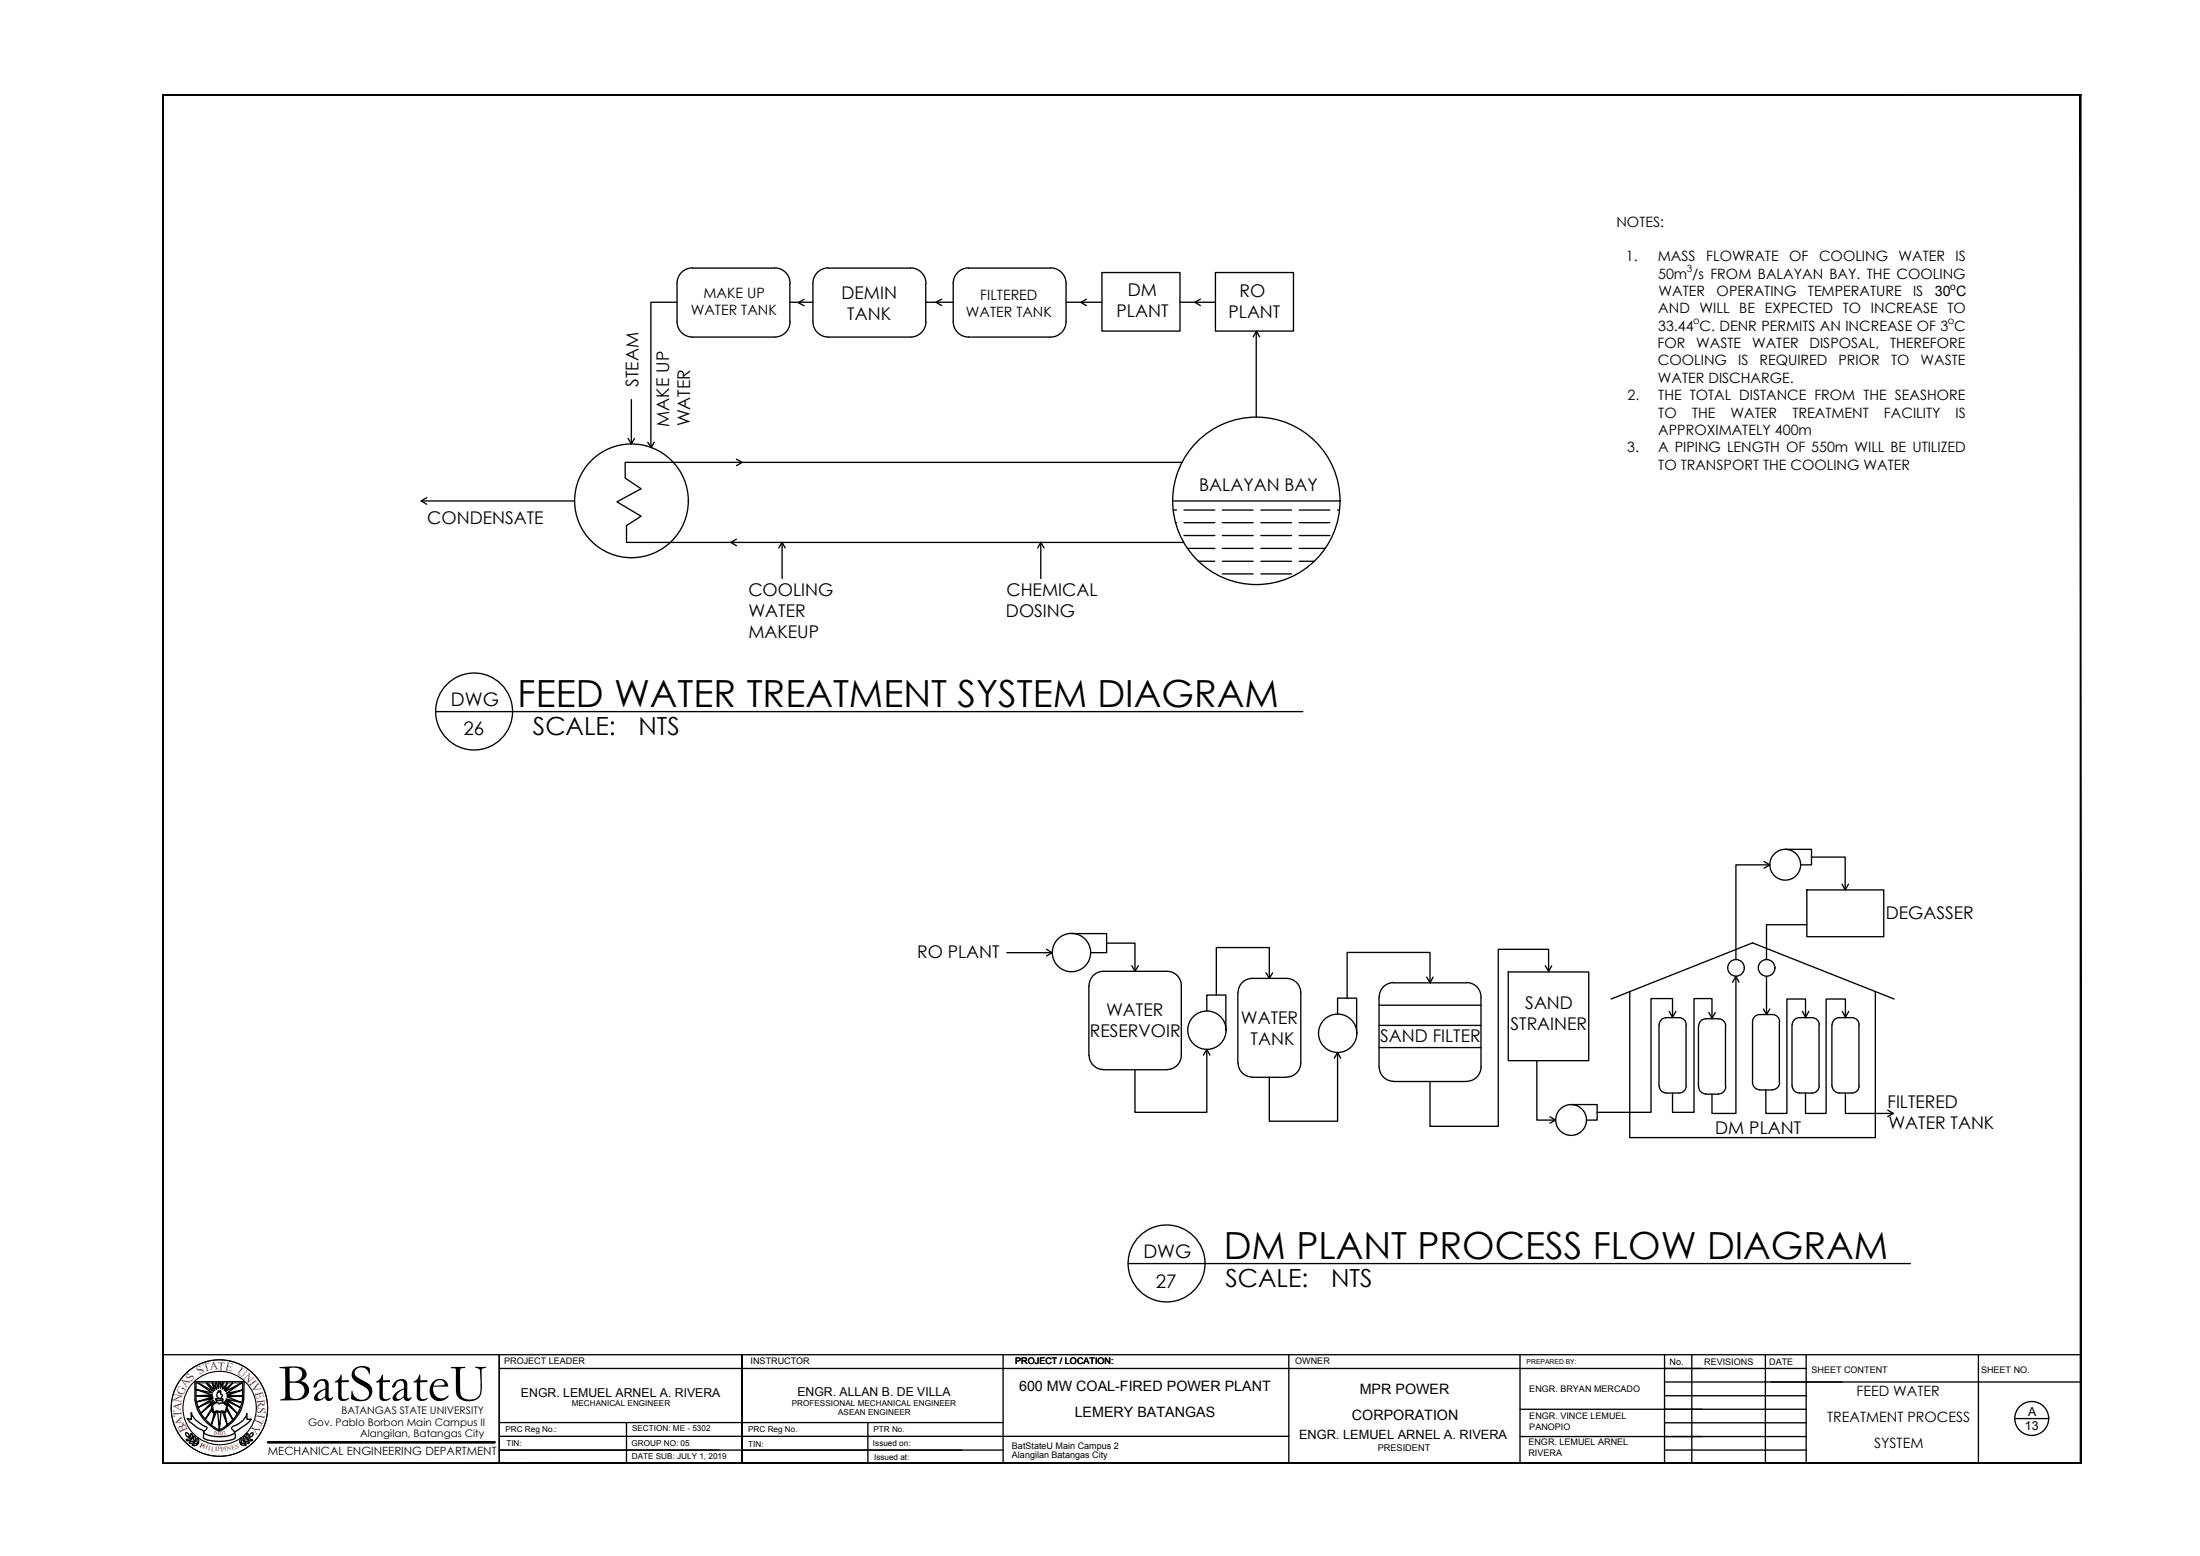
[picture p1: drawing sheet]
<svg xmlns="http://www.w3.org/2000/svg" width="420mm" height="297mm" viewBox="0 0 420 297" stroke-linecap="round" stroke-linejoin="round" font-family="sans-serif">
<!-- layer: WALL -->
<path d="M31 279.4h366.4l-.1-.2zM31.2 279.2h366.1l-366.3 .2zM31 18v261.4l.2-.2zM31 18l.2 .2v261zM31 18l.2 .2 366.2-.2zM31.2 18.2l366.2-.2-.1 .2zM397.4 18l-.1 .2 .1 261.2zM397.3 18.2l.1 261.2-.1-.2z" fill="#000" stroke="#000" stroke-width=".19"/>
<!-- layer: SHEET -->
<g fill="none" stroke="#000" stroke-width=".25">
<path d="M31 258.6h366.4M95.3 258.6v20.8M191.6 258.6v20.8M246.1 258.6v20.8M290.3 258.6v20.8M317.9 258.6v20.8M323.1 258.6v20.8M337.2 258.6v20.8M344.9 258.6v20.8M377.8 258.6v20.8M95.3 261.2h249.6M95.3 276.8h96.3"/>
<path d="M95.3 274.2h150.8M95.3 271.6h96.3M141.7 279.4v-20.8v20.8M165.7 271.6v7.8M290.3 274.2h54.6M290.3 269h54.6M317.9 266.4h27M317.9 263.8h79.5M317.9 276.8h27M317.9 271.6h27M384.7 270.8h6.5"/>
<circle cx="388" cy="270.8" r="3.2"/>
</g>
<!-- layer: 0 -->
<g fill="none" stroke="#000" stroke-width=".25">
<path d="M36.1 274.3h.1v-.1a.61 .61 0 0 0-.7-.7l-.1 .3a.74 .74 0 0 0 .7 .6M36.1 275.3l.7-.2 .3 .2-.2 .2a.52 .52 0 0 1-.8-.1zM36.5 269.8v1.2l-.7-.2M36.6 269.7a3.8 3.8 0 0 0 2 2.3l.9 .5a.65 .65 0 0 1-.5 .7l-.1 .3a6.3 6.3 0 0 0 5.9 .1v-.3l-.5-.5v-.4a4.6 4.6 0 0 0 2.8-2.4v-.2l.1 1.1 .7 .1a12.5 12.5 0 0 1-3.1 2.4l.2 .7a.64 .64 0 0 1-.7 .7l-1 .2a7 7 0 0 1-4.4-.5l-.1-.2a1 1 0 0 0 .1-1.1 1 1 0 0 0-1-.5l-1.6-1.3-.6-.6h.2M36.6 274.8l-.5 .2h-.4l-.1-.1a.79 .79 0 0 1 .9-.1M36.6 269.7h-.1M36.7 274.6a.72 .72 0 0 1-.2-1 .63 .63 0 0 1 .2 1.1M37.2 263.7v3.6a7.8 7.8 0 0 0 4.7 5.9 7.8 7.8 0 0 0 4.6-5.9l.1-3.6M37.2 275.1a.58 .58 0 0 0-.2-.9v.6l.3 .3M37.4 264a8.8 8.8 0 0 0 1 5.9 7.7 7.7 0 0 0 3.7 3.1M37.7 275.7a.54 .54 0 0 1-.4 .3 .54 .54 0 0 1-.5-.2l.6-.3 .3 .3M37.9 275.5v-.2a.52 .52 0 0 0-.2-.7 .75 .75 0 0 0 .2 .9"/>
<path d="M40.4 268.8l-1.2 2.1 1.3-1.7M40.6 268.2l.5-.4a.6 .6 0 0 1 .8 .2 .91 .91 0 0 1 1.3 .2h.1v.1l-.3 1.3a1.37 1.37 0 0 0-1.3-.1l-.4-.2-.3 .3-.2-.1zM41.2 267v.3a1.4 1.4 0 0 0 1.4 0v-.3h-1.4M41.3 269.5l-.9 2.5 .6-2.3M41.3 267.6v.2l-1 .2 .4 1.6a.41 .41 0 0 0 .6-.1l.7 .1a.78 .78 0 0 1 .9 .1h.2l.4-1.5-.1-.2-.2 .1-.7-.4M41.3 267.3v.4M41.7 265.5l.3 .3 .1-.4v.6l.3 .2 .1 .2-.2 .3a.58 .58 0 0 1-.8 0 .58 .58 0 0 1 .2-.9zM41.8 271.6h.2M41.8 271.7h.2M41.8 272h.2M41.8 271.9h.2M42.2 269.5l-.3 3.5-.3-3.4"/>
<path d="M42.5 267.3v.5M42.5 269.6l.9 2.4-.5-2.3M42.8 267.5l2.6 2.4-2.3-2.6 2.8 1.4-2.7-1.6 3 .7-2.8-1.1 2.9-.2-3-.1 3-1.1-3.1 .7 3-2-3.1 1.6 1.4-1.6-1.7 1.4 .6-1.4-.9 1.2 .1-1.2h-.1l-.4 1v-1h-.3l-.1 1-.3-1-.3 .1 .3 1.1-.8-1.2h-.1l.5 1.4-1.4-1.4-.2 .1 1.4 1.5-3-1.6 2.8 1.9-3.3-.7 3.3 1.1-3.1 .1 3.2 .3-3.2 .9 3.2-.6-2.9 1.7 3-1.4-2.4 2.5 2.6-2.2M43.4 268.7l1.1 2.3-1.3-2M45.9 275.5a.79 .79 0 0 0 .2-1l-.3 .5 .1 .5M46 275.6l.5 .3h.4l.1-.1a.79 .79 0 0 0-1-.1M46.3 264a8.8 8.8 0 0 1-.9 5.9 8.3 8.3 0 0 1-3.7 3.1M46.5 275.1a.83 .83 0 0 0 .3-1l-.3 .4v.6M46.7 275.2h.7l.2 .2a.63 .63 0 0 1-1-.1zM47.2 273.7l.1-.1a.72 .72 0 0 1-.2 1l-.1-.5zM47.2 274.8l.2 .2a.63 .63 0 0 0 .8 0 .79 .79 0 0 0-1-.2M47.7 274.3l-.1-.1a.61 .61 0 0 1 .7-.7l.1 .3a.74 .74 0 0 1-.8 .6"/>
</g>
<!-- layer: stair -->
<g fill="none" stroke="#000" stroke-width=".19">
<path d="M37.2 263.7h9.4M37.4 264h8.9"/>
<circle cx="41.9" cy="268.8" r="9.2"/>
</g>
<g fill="none" stroke="#000" stroke-width=".21">
<circle cx="41.9" cy="268.8" r="9.2"/>
<circle cx="41.9" cy="268.8" r="7"/>
</g>
<!-- layer: texts -->
<path d="M51.2 275.3h43.3" fill="none" stroke="#000" stroke-width=".51"/>
<!-- layer: .1 -->
<path d="M141.7 258.6v20.8M119.6 271.6v7.8" fill="none" stroke="#000" stroke-width=".25"/>
<!-- layer: MAIN LINE -->
<g fill="none" stroke="#000" stroke-width=".25">
<path d="M129.3 57.7h-5v27.7M132.2 51.2h15.7M132.2 51.1a2.94 2.94 0 0 0-2.9 3v7.3M147.9 51.1a2.94 2.94 0 0 1 3 3M150.8 54.1v7.3M150.8 57.7h4.5M153.6 57.2l-1.1 .6 1.1 .6M158.2 51.2h15.7M158.2 51.1a2.94 2.94 0 0 0-2.9 3v7.3M173.9 51.1a2.94 2.94 0 0 1 2.9 3M176.8 54.1v7.3M176.8 57.7h5.2"/>
<path d="M179.8 57.1l-1.1 .6 1.1 .6M185 51.2h15.6M185 51.1a2.94 2.94 0 0 0-3 3v7.3M200.7 51.1a2.94 2.94 0 0 1 2.9 3v7.3M203.6 57.7h6.9M207.5 57.1l-1.1 .6 1.1 .6M210.5 52h14.9v11.2h-14.9zM225.4 57.7h6.7M229.2 57.1l-1 .6 1 .6M232.1 52h14.9v11.2h-14.9zM120.6 76.3v8.5M129.3 61.4a2.94 2.94 0 0 0 2.9 2.9"/>
<path d="M132.2 64.3h15.7M150.9 61.4a2.94 2.94 0 0 1-3 2.9M155.3 61.4a2.94 2.94 0 0 0 2.9 2.9h15.7a2.94 2.94 0 0 0 2.9-2.9M182 61.4a2.94 2.94 0 0 0 3 2.9M185 64.3h15.6M203.6 61.4a2.94 2.94 0 0 1-2.9 2.9M239.3 64.3l.7-1.1 .6 1.1M239.9 63.2v16.4M80.4 95.6h29.3M81.5 95l-1.1 .6 1.1 .7M119.9 83.7l.7 1.1 .6-1.1M123.7 84.4l.6 1.1 .6-1.1"/>
<path d="M140.6 87.7l1.1 .6-1.1 .6M224 95.6h31.9M224 97.4h.7M224.5 99.8h.2M225.7 88.3h-106.3v3l3 2-4.6 2.5 4.6 2.8-2.8 1.7v3.2h106.5M226.1 97.4h5.9M226.1 99.8h5.9M233.4 97.4h5.9M233.4 99.8h5.9M240.8 97.4h5.8M240.8 99.8h5.8M248.1 97.4h5.9"/>
<path d="M248.1 99.8h5.9M255.5 97.4h.3M140.6 102.9l-1 .6 1 .7M148.7 104.6l.7-1.1 .6 1.1M149.4 103.5v6.9M198.2 104.6l.6-1.1 .6 1.1M198.8 103.5v6.9M226.1 102.2h5.9M226.8 104.7h5.2M228.8 107.1h3.2M233.4 102.2h5.9M233.4 104.7h5.9"/>
<path d="M233.4 107.1h5.9M233.4 109.6h5.9M240.8 102.2h5.8M240.8 104.7h5.8M240.8 107.1h5.8M240.8 109.6h5.8M248.1 102.2h5.9M248.1 104.7h5M248.1 107.1h2.9M83.2 135.8h165.6M204.6 178.2h6.7v3.7h-3M336.9 164.5l1.1 .6-1.1 .6"/>
<path d="M338 165.1h-6.5v18.1M340.9 162.1h5.1v3h-2.1M345.1 169.9h14.7v8.9h-14.7zM345.1 176.5h-7.7v6.7M346 163.6h6.4v6.3M351.8 168.8l.6 1.1 .6-1.1M192.3 181.9h8.6M199.9 181.2l1 .7-1 .6M210.7 185.4h12.2a2.73 2.73 0 0 1 2.7 2.8v13.3M210.7 185.4a2.73 2.73 0 0 0-2.7 2.8v13.3M211.3 180h5.5v5.4M216.2 184.4l.6 1 .6-1"/>
<path d="M230.5 193v-3.1h3.6v6.8M236.4 189.5v13.4M236.4 189.5a2.73 2.73 0 0 1 2.8-2.7h6.5a2.73 2.73 0 0 1 2.7 2.7M241.8 185.7l.6 1.1 .6-1.1M242.4 186.8v-5.9h-10.1v9M248.4 189.5v13.4M255.5 193.6v-3.1h3.6v6.8M263.4 190.3v13.4M263.4 191.9h19.4M263.4 195.7h19.4M263.4 200h19.4M266.1 187.6h14"/>
<path d="M266.1 187.6a2.73 2.73 0 0 0-2.7 2.7M272.5 186.5l.6 1.1 .6-1.1M273.1 187.6v-5.8h-15.8v8.7M280.1 187.6a2.73 2.73 0 0 1 2.7 2.7v13.4M288.1 185.5h15.3v17h-15.3zM295.1 184.4l.7 1 .5-1M295.8 185.5v-4.3h-9.7v33.8h-13v-8.5M307.7 190.7l27-10.7 27.1 10.7M311.2 189.3v27.9h47v-27.9M316.8 195.7v11.6M318.2 194.3h2.5a1.38 1.38 0 0 1 1.3 1.3M318.3 194.3a1.38 1.38 0 0 0-1.4 1.3"/>
<path d="M318.8 193.1l.6 1.1 .7-1.1M319.4 194.3v-3.7h-4.1v21.7h-10.3M322 195.7v11.6M324.4 195.9v11.6M325.8 194.5h2.4a1.38 1.38 0 0 1 1.4 1.4M325.8 194.5a1.38 1.38 0 0 0-1.4 1.4M326.4 193.3l.6 1.1 .6-1.1M327 194.5v-3.9h-3.5v21.7h-4.1v-3.6M329.5 195.9v11.6M330.9 187.5l.6-1.1 .6 1.1M331.5 186.4v26.2h-4.5v-3.7M334.7 195.1v11.6"/>
<path d="M336.8 192.6l.6 1.1 .6-1.1M337.4 186.4v7.3M338.5 193.7h-2.4a1.38 1.38 0 0 0-1.4 1.4M338.5 193.7a1.38 1.38 0 0 1 1.4 1.4M339.8 195.1v11.6M342.2 195.7v11.6M343.6 194.3h2.5a1.38 1.38 0 0 1 1.3 1.3M343.7 194.3a1.38 1.38 0 0 0-1.4 1.3M344.2 193.1l.6 1.1 .7-1.1M344.8 194.3v-3.6h-3.5v21.9h-4.1v-4.5M347.4 195.7v11.6M351.8 193.1l.6 1.1 .7-1.1"/>
<path d="M352.4 194.3v-3.6h-3.6v21.9h-4v-3.9M353.7 194.3h-2.4a1.38 1.38 0 0 0-1.4 1.3v11.7M353.7 194.3a1.38 1.38 0 0 1 1.4 1.3M355 195.7v11.6M208 201.4a2.73 2.73 0 0 0 2.7 2.8M210.7 204.2h12.2M225.6 201.4a2.73 2.73 0 0 1-2.7 2.8M229.8 201.4l.7-1.1 .6 1.1M230.5 200.3v12h-13.7v-8.1M236.4 202.9a2.73 2.73 0 0 0 2.8 2.7M239.2 205.7h6.5M248.4 202.9a2.73 2.73 0 0 1-2.7 2.7"/>
<path d="M254.8 202l.7-1.1 .5 1.1M255.5 200.9v13.1h-13.1v-8.3M263.4 203.7a2.73 2.73 0 0 0 2.7 2.7M266.1 206.5h14M282.8 203.7a2.73 2.73 0 0 1-2.7 2.7M293.5 202.5v11.3h3.6M296 213.2l1.1 .6-1.1 .6M300 210.9h5v2.9h-2M316.9 207.3a1.38 1.38 0 0 0 1.4 1.4M322 207.3a1.38 1.38 0 0 1-1.3 1.4h-2.5M324.4 207.5a1.38 1.38 0 0 0 1.4 1.3M325.8 208.9h2.4"/>
<path d="M329.6 207.5a1.38 1.38 0 0 1-1.4 1.3M334.7 206.7a1.38 1.38 0 0 0 1.4 1.3M336.1 208.1h2.4M339.9 206.7a1.38 1.38 0 0 1-1.4 1.3M342.3 207.3a1.38 1.38 0 0 0 1.4 1.4M347.4 207.3a1.38 1.38 0 0 1-1.3 1.4h-2.5M349.9 207.3a1.38 1.38 0 0 0 1.4 1.4h2.4M352.4 208.7v3.9h9.2M355.1 207.3a1.38 1.38 0 0 1-1.4 1.4M360.5 211.9l1.1 .7-1.1 .5M215.4 241.2h149.4"/>
<circle cx="120.6" cy="95.6" r="10.9"/>
<circle cx="239.9" cy="95.6" r="16"/>
<circle cx="90.5" cy="135.8" r="7.3"/>
<circle cx="340.9" cy="165.1" r="2.94"/>
<circle cx="204.6" cy="181.8" r="3.7"/>
<circle cx="230.5" cy="196.7" r="3.7"/>
<circle cx="255.5" cy="197.3" r="3.7"/>
<circle cx="331.5" cy="184.8" r="1.59"/>
<circle cx="337.4" cy="184.8" r="1.59"/>
<circle cx="300.1" cy="213.8" r="2.94"/>
<circle cx="222.8" cy="241.2" r="7.3"/>
</g>
<text font-size="10.2" x="53.2" y="267.3">BatStateU</text>
<g font-size="7.1">
<text x="98.9" y="135">FEED WATER TREATMENT SYSTEM DIAGRAM</text>
<text x="233.7" y="240.4">DM PLANT PROCESS FLOW DIAGRAM</text>
</g>
<g font-size="4.8">
<text x="101.8" y="140.4">SCALE:</text>
<text x="121.9" y="140.4">NTS</text>
<text x="234" y="245.7">SCALE:</text>
<text x="254.2" y="245.7">NTS</text>
</g>
<g font-size="3.6">
<text x="86.1" y="134.8">DWG</text>
<text x="88.5" y="140.4">26</text>
<text x="218.4" y="240.2">DWG</text>
<text x="220.7" y="245.8">27</text>
</g>
<g font-size="3.3">
<text x="160.7" y="57.1">DEMIN</text>
<text x="215.4" y="56.5">DM</text>
<text x="236.7" y="56.7">RO</text>
<text x="161.8" y="61">TANK</text>
<text x="213.2" y="60.5">PLANT</text>
<text x="234.6" y="60.7">PLANT</text>
<text x="121.9" y="73.8" transform="rotate(-90 121.9 73.8)">STEAM</text>
<text x="127.8" y="81.4" transform="rotate(-90 127.8 81.4)">MAKE UP</text>
<text x="131.8" y="81.4" transform="rotate(-90 131.8 81.4)">WATER</text>
<text x="229" y="93.7">BALAYAN BAY</text>
<text x="81.6" y="100">CONDENSATE</text>
<text x="142.9" y="113.7">COOLING</text>
<text x="192.2" y="113.7">CHEMICAL</text>
<text x="142.9" y="117.7">WATER</text>
<text x="192.1" y="117.8">DOSING</text>
<text x="142.9" y="121.7">MAKEUP</text>
<text x="360.1" y="175.5">DEGASSER</text>
<text x="175.1" y="182.9">RO PLANT</text>
<text x="208.1" y="198">RESERVOIR</text>
<text x="211.2" y="193.9">WATER</text>
<text x="237" y="195.5">WATER</text>
<text x="288.5" y="196.7">STRAINER</text>
<text x="291.3" y="192.6">SAND</text>
<text x="238.8" y="199.5">TANK</text>
<text x="263.6" y="198.9">SAND FILTER</text>
<text x="360.5" y="211.5">FILTERED</text>
<text x="360.7" y="215.6">WATER TANK</text>
<text x="327.6" y="216.5">DM PLANT</text>
</g>
<g font-size="2.7">
<text x="308.7" y="43.3">NOTES:</text>
<text x="310.5" y="49.9">1.</text>
<text x="316.6" y="49.9">MASS</text>
<text x="316.7" y="53.2">50m /s FROM BALAYAN BAY. THE COOLING</text>
<text x="325.9" y="49.9">FLOWRATE</text>
<text x="341.7" y="49.9">OF</text>
<text x="347.4" y="49.9">COOLING</text>
<text x="362.6" y="49.9">WATER</text>
<text x="373.5" y="49.9">IS</text>
<text x="134.3" y="56.9">MAKE UP</text>
<text x="187.2" y="57.3">FILTERED</text>
<text x="316.7" y="59.8">AND WILL BE EXPECTED TO INCREASE TO</text>
<text x="316.8" y="56.5">WATER</text>
<text x="327.8" y="56.5">OPERATING</text>
<text x="345.3" y="56.5">TEMPERATURE</text>
<text x="365.4" y="56.5">IS</text>
<text x="369.5" y="56.5">30 C</text>
<text x="131.9" y="60.2">WATER TANK</text>
<text x="184.5" y="60.6">WATER TANK</text>
<text x="316.7" y="63.1">33.44 C. DENR PERMITS AN INCREASE OF 3 C</text>
<text x="316.5" y="66.5">FOR</text>
<text x="316.6" y="69.8">COOLING</text>
<text x="323.9" y="66.5">WASTE</text>
<text x="331.9" y="69.8">IS</text>
<text x="334.6" y="66.5">WATER</text>
<text x="336" y="69.8">REQUIRED</text>
<text x="345.6" y="66.5">DISPOSAL,</text>
<text x="351.1" y="69.8">PRIOR</text>
<text x="361" y="66.5">THEREFORE</text>
<text x="361.2" y="69.8">TO</text>
<text x="366.8" y="69.8">WASTE</text>
<text x="310.8" y="76.4">2.</text>
<text x="316.6" y="73.1">WATER DISCHARGE.</text>
<text x="316.7" y="76.4">THE TOTAL DISTANCE FROM THE SEASHORE</text>
<text x="316.7" y="79.7">TO</text>
<text x="316.7" y="83.1">APPROXIMATELY 400m</text>
<text x="323.1" y="79.7">THE</text>
<text x="330.5" y="79.7">WATER</text>
<text x="342.3" y="79.7">TREATMENT</text>
<text x="359.8" y="79.7">FACILITY</text>
<text x="373.5" y="79.7">IS</text>
<text x="310.8" y="86.4">3.</text>
<text x="316.7" y="86.4">A PIPING LENGTH OF 550m WILL BE UTILIZED</text>
<text x="316.7" y="89.7">TO TRANSPORT THE COOLING WATER</text>
<text x="194.6" y="265.5">600 MW COAL-FIRED POWER PLANT</text>
<text x="259.7" y="266.1">MPR POWER</text>
<text x="354.6" y="266.5">FEED WATER</text>
<text x="205.2" y="270.5">LEMERY BATANGAS</text>
<text x="258.2" y="271.1">CORPORATION</text>
<text x="349" y="271.4">TREATMENT PROCESS</text>
<text x="357.9" y="276.4">SYSTEM</text>
</g>
<g font-size="2.4">
<text x="248.1" y="274.8">ENGR. LEMUEL ARNEL A. RIVERA</text>
<text x="386.7" y="272.9">13</text>
<text x="387.3" y="270.3">A</text>
</g>
<g font-size="2.3" fill="#f00">
<text x="36.6" y="263.8" transform="rotate(-56 36.6 263.8)">S</text>
<text x="38.1" y="262.6" transform="rotate(-33 38.1 262.6)">S</text>
<text x="39" y="262" transform="rotate(-14 39 262)">T</text>
<text x="40.1" y="261.6" transform="rotate(-6 40.1 261.6)">A</text>
<text x="41.5" y="261.5" transform="rotate(3 41.5 261.5)">T</text>
<text x="42.9" y="261.5" transform="rotate(12 42.9 261.5)">E</text>
<text x="45.2" y="262.1" transform="rotate(37 45.2 262.1)">U</text>
<text x="46.4" y="263" transform="rotate(46 46.4 263)">N</text>
<text x="34.5" y="269.5" transform="rotate(-86 34.5 269.5)">A</text>
<text x="34.6" y="267.9" transform="rotate(-78 34.6 267.9)">N</text>
<text x="35" y="266.4" transform="rotate(-65 35 266.4)">G</text>
<text x="35.5" y="265" transform="rotate(-57 35.5 265)">A</text>
<text x="47.5" y="264.1" transform="rotate(52 47.5 264.1)">I</text>
<text x="47.9" y="264.6" transform="rotate(61 47.9 264.6)">V</text>
<text x="48.7" y="265.9" transform="rotate(74 48.7 265.9)">E</text>
<text x="49" y="267.3" transform="rotate(84 49 267.3)">R</text>
<text x="49.1" y="270" transform="rotate(100 49.1 270)">I</text>
<text x="49.2" y="268.7" transform="rotate(94 49.2 268.7)">S</text>
<text x="34.7" y="270.6" transform="rotate(-94 34.7 270.6)">T</text>
<text x="35.2" y="271.8" transform="rotate(-110 35.2 271.8)">A</text>
<text x="35.9" y="273" transform="rotate(-114 35.9 273)">B</text>
<text x="48.5" y="271.9" transform="rotate(122 48.5 271.9)">Y</text>
<text x="49" y="270.6" transform="rotate(115 49 270.6)">T</text>
</g>
<g font-size="2.3">
<text x="99.5" y="266.7">ENGR. LEMUEL ARNEL A. RIVERA</text>
<text x="152.3" y="266.5">ENGR. ALLAN B. DE VILLA</text>
</g>
<text font-size="2.2" x="51.2" y="277.7">MECHANICAL ENGINEERING DEPARTMENT</text>
<g font-size="2">
<text x="65.2" y="270">BATANGAS STATE UNIVERSITY</text>
<text x="58.9" y="272.2">Gov. Pablo Borbon Main Campus II</text>
<text x="68.8" y="274.4">Alangilan, Batangas City</text>
</g>
<g font-size="1.9">
<text x="322.2" y="51.9">3</text>
<text x="372.5" y="55.3">o</text>
<text x="323.4" y="61.9">o</text>
<text x="372" y="61.9">o</text>
</g>
<text font-size="1.8" x="263.1" y="277">PRESIDENT</text>
<g font-size="1.7">
<text x="96.3" y="260.4">PROJECT LEADER</text>
<text x="143.4" y="260.5">INSTRUCTOR</text>
<text x="193.9" y="260.5">PROJECT / LOCATION:</text>
<text x="247.4" y="260.5">OWNER</text>
<text x="318.9" y="260.5">No.</text>
<text x="325.5" y="260.5">REVISIONS</text>
<text x="337.9" y="260.5">DATE</text>
<text x="346" y="262.2">SHEET CONTENT</text>
<text x="378.3" y="262.2">SHEET NO.</text>
<text x="292.1" y="265.8">ENGR. BRYAN MERCADO</text>
<text x="291.9" y="275.9">ENGR. LEMUEL ARNEL</text>
<text x="292.1" y="271">ENGR. VINCE LEMUEL</text>
<text x="292.1" y="273">PANOPIO</text>
<text x="193.3" y="276.6">BatStateU Main Campus 2</text>
<text x="193.3" y="278.3">Alangilan Batangas City</text>
<text x="291.9" y="278">RIVERA</text>
</g>
<g font-size="1.6">
<text x="109.2" y="268.4">MECHANICAL ENGINEER</text>
<text x="151.2" y="268.5">PROFESSIONAL MECHANICAL ENGINEER</text>
<text x="96.5" y="273.4">PRC Reg No.:</text>
<text x="96.7" y="276">TIN:</text>
<text x="120.6" y="276">GROUP NO: 05</text>
<text x="120.7" y="273.3">SECTION: ME - 5302</text>
<text x="142.9" y="273.4">PRC Reg No.</text>
<text x="160.1" y="270">ASEAN ENGINEER</text>
<text x="166.8" y="273.3">PTR No.</text>
<text x="120.7" y="278.6">DATE SUB: JULY 1, 2019</text>
<text x="142.9" y="276.1">TIN:</text>
<text x="166.7" y="276.1">Issued on:</text>
<text x="166.9" y="278.7">Issued at:</text>
</g>
<text font-size="1.3" x="291.6" y="260.4">PREPARED BY:</text>
<g font-size="1.3" fill="#f00">
<text x="40.7" y="274" transform="rotate(8 40.7 274)">1</text>
<text x="41.3" y="274.1">90</text>
<text x="42.6" y="274.1" transform="rotate(-11 42.6 274.1)">3</text>
<text x="38.1" y="276.1" transform="rotate(25 38.1 276.1)">P</text>
<text x="38.7" y="276.5" transform="rotate(16 38.7 276.5)">H</text>
<text x="39.7" y="276.8" transform="rotate(11 39.7 276.8)">I</text>
<text x="40.3" y="276.9" transform="rotate(9 40.3 276.9)">L</text>
<text x="41.1" y="277">IP</text>
<text x="42.2" y="277.1" transform="rotate(-7 42.2 277.1)">P</text>
<text x="42.9" y="277.1" transform="rotate(-6 42.9 277.1)">I</text>
<text x="43.4" y="277" transform="rotate(-13 43.4 277)">N</text>
<text x="44.3" y="276.8" transform="rotate(-16 44.3 276.8)">E</text>
<text x="45" y="276.6" transform="rotate(-14 45 276.6)">S</text>
</g>
</svg>
